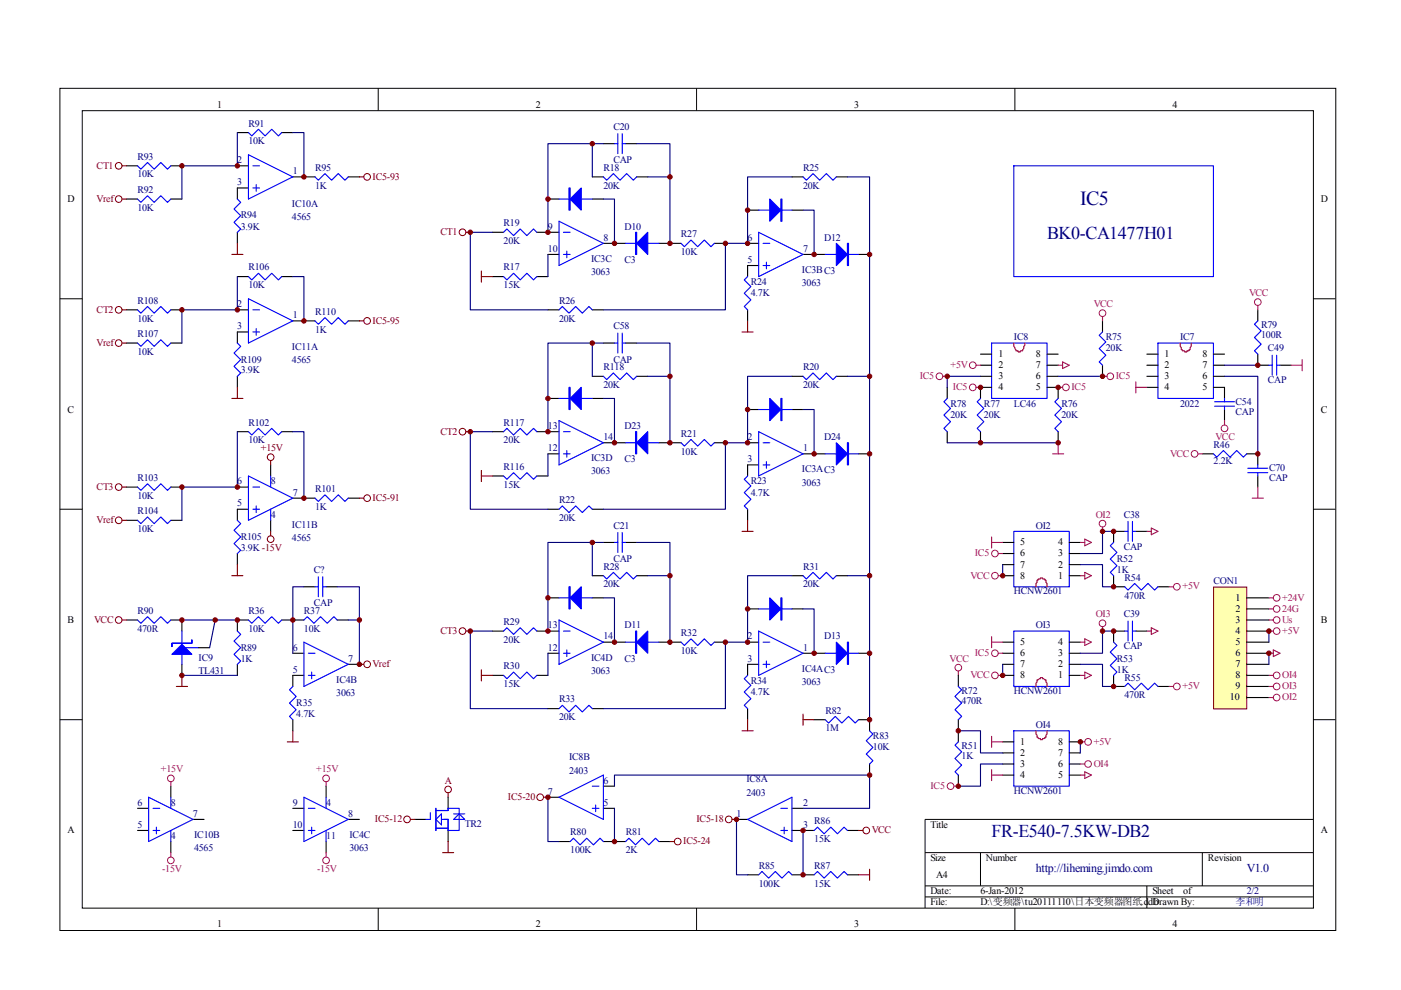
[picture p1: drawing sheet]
<svg xmlns="http://www.w3.org/2000/svg" width="297mm" height="210mm" viewBox="0 0 297 210" stroke-linecap="round" stroke-linejoin="round" font-family="sans-serif">
<g fill="none" stroke="#000" stroke-width=".21">
<path d="M12.7 18.7h270.5v178.6h-270.5zM80.2 18.7v4.7M147.7 18.7v4.7M215.2 18.7v4.7M17.4 23.5h261.1v169h-261.1zM12.7 63.3h4.7M278.4 63.3h4.7M12.7 108h4.7M278.4 108h4.7M12.7 152.6h4.7M278.4 152.6h4.7M278.4 173.7h-82.3v18.8"/>
<path d="M80.2 192.5v4.7M147.7 192.5v4.7M196.1 180.8h82.3M196.1 187.8h82.3M196.1 190.2h82.3M207.9 180.8v7M215.2 192.5v4.7M243.2 187.8v4.7M254.9 180.8v7"/>
</g>
<g fill="none" stroke="#000" stroke-width=".23">
<path d="M26.8 35.2h2.4M36.2 35.2h2.4M50.3 35.2h2.4M50.3 28.1h2.4M52.7 39.9h-2.4v2.3M59.7 28.1h2.4M62.1 37.5h4.7M73.8 37.5h2.4M125.6 37.5h2.3M127.9 30.5h2.4M132.6 30.5h2.4M135 37.5h2.3"/>
<path d="M167.9 37.5h2.4M177.3 37.5h2.4M26.8 42.2h2.4M36.2 42.2h2.4M50.3 49.3v2.3M50.3 58.6h2.4M59.7 58.6h2.4M104.4 58.6h2.4M104.4 49.3h2.4M113.8 58.6h2.4M113.8 49.3h4.7M116.2 42.2h2.3"/>
<path d="M116.2 53.9h2.3M125.6 42.2h2.3M127.9 51.6h4.7M139.7 51.6h4.7M151.4 51.6h2.4M158.5 51.6h2.4M158.5 44.6h2.4M160.9 56.3h-2.4v2.3M167.9 44.6h2.4M170.3 53.9h4.7M182 53.9h2.4M26.8 65.7h2.4"/>
<path d="M26.8 72.7h2.4M36.2 65.7h2.4M36.2 72.7h2.4M50.3 79.8v2.3M50.3 65.7h2.4M52.7 70.4h-2.4v2.3M62.1 68h4.7M73.8 68h2.4M116.2 65.7h2.3M125.6 65.7h2.3M125.6 79.8h2.3M127.9 72.7h2.4"/>
<path d="M132.6 72.7h2.4M135 79.8h2.3M158.5 65.7v2.3M167.9 79.8h2.4M177.3 79.8h2.4M50.3 91.5h2.4M57.4 98.6v2.3M59.7 91.5h2.4M104.4 91.5h2.4M113.8 91.5h4.7M116.2 96.2h2.3M116.2 84.5h2.3"/>
<path d="M125.6 84.5h2.3M127.9 93.9h4.7M139.7 93.9h4.7M151.4 93.9h2.4M158.5 93.9h2.4M158.5 86.8h2.4M160.9 98.6h-2.4v2.3M167.9 86.8h2.4M170.3 96.2h4.7M182 96.2h2.4M26.8 103.3h2.4M26.8 110.3h2.4"/>
<path d="M36.2 103.3h2.4M36.2 110.3h2.4M50.3 117.4v2.3M50.3 103.3h2.4M52.7 108h-2.4v2.3M57.4 110.3v2.4M62.1 105.6h4.7M73.8 105.6h2.4M104.4 100.9h2.4M113.8 100.9h2.4M116.2 108h2.3M125.6 108h2.3"/>
<path d="M127.9 115h2.4M132.6 115h2.4M158.5 108v2.3M212.6 115h2.3M212.6 119.7h2.3M212.6 117.4h2.3M226.7 115h2.3M226.7 119.7h2.3M226.7 117.4h2.3M26.8 131.5h2.4M36.2 131.5h2.4v2.3M42.1 137.3h2.3"/>
<path d="M52.7 131.5h-2.4v2.3M59.7 131.5h4.7M62.1 138.5h2.3M64.4 124.4h2.4M69.1 124.4h2.4M71.5 131.5h2.3M104.4 133.8h2.4M113.8 133.8h4.7M116.2 138.5h2.3M116.2 126.8h2.3M125.6 126.8h2.3M125.6 122.1h2.3"/>
<path d="M127.9 136.2h4.7M135 122.1h2.3M139.7 136.2h4.7M151.4 136.2h2.4M158.5 136.2h2.4M158.5 129.1h2.4M167.9 122.1h2.4M167.9 129.1h2.4M170.3 138.5h4.7M177.3 122.1h2.4M182 138.5h2.4M212.6 138.5h2.3"/>
<path d="M212.6 136.2h2.3M212.6 122.1h2.3M226.7 138.5h2.3M226.7 136.2h2.3M226.7 122.1h2.3M38.6 140.9v2.3M50.3 140.9v2.3M62.1 152.6v2.3M64.4 143.2h-2.3v2.3M73.8 140.9h2.4M104.4 143.2h2.4M113.8 143.2h2.4"/>
<path d="M116.2 150.2h2.3M125.6 150.2h2.3M158.5 150.2v2.4M160.9 140.9h-2.4v2.3M172.6 152.6h2.4M182 152.6h2.4v2.3M212.6 143.2h2.3M212.6 140.9h2.3M212.6 157.3h2.3M212.6 159.6h2.3M226.7 143.2h2.3M226.7 140.9h2.3"/>
<path d="M226.7 157.3h2.3M226.7 159.6h2.3M116.2 169h2.3M118.5 178.4h2.4M127.9 171.4h2.4M127.9 166.7h2.4M127.9 178.4h4.7M139.7 178.4h2.3M156.2 173.7h2.3M167.9 171.4h2.4M167.9 176.1h4.7M179.7 176.1h2.3"/>
<path d="M184.4 162v2.3M212.6 162h2.3M212.6 164.3h2.3M226.7 162h2.3M226.7 164.3h2.3M158.5 185.5h2.4M167.9 185.5h4.7M179.7 185.5h2.3"/>
</g>
<g fill="none" stroke="#00f" stroke-width=".23">
<path d="M29.2 35.2l.7 .7 1.4-1.4 1.4 1.4 1.4-1.4 1.4 1.4 .7-.7M52.7 28.1l.7 .7 1.4-1.4 1.4 1.4 1.4-1.4 1.4 1.4 .7-.7M52.7 32.8l9.4 4.7-9.4 4.7zM53.6 35.2h1.4M53.6 39.9h1.4M54.3 39.2v1.4M66.8 37.5l.7 .7 1.4-1.4 1.4 1.4 1.4-1.4 1.4 1.4 .7-.7M127.9 37.5l.7 .7 1.4-1.4 1.5 1.4 1.4-1.4 1.4 1.4 .7-.7M130.3 30.5h.7M131 28.3v4.3M131.9 30.5h.7M131.9 28.3v4.3"/>
<path d="M170.3 37.5l.7 .7 1.4-1.4 1.4 1.4 1.4-1.4 1.4 1.4 .7-.7M214.9 35.2h42.4v23.4h-42.4zM29.2 42.2l.7 .7 1.4-1.4 1.4 1.4 1.4-1.4 1.4 1.4 .7-.7M50.3 42.2l.7 .7-1.4 1.4 1.4 1.4-1.4 1.4 1.4 1.4-.7 .8M52.7 58.6l.7 .7 1.4-1.4 1.4 1.4 1.4-1.4 1.4 1.4 .7-.7M106.8 58.6l.7 .7 1.4-1.4 1.4 1.4 1.4-1.4 1.4 1.4 .7-.7M106.8 49.3l.7-.8 1.4 1.5 1.4-1.5 1.4 1.5 1.4-1.5 .7 .8M118.5 46.9l9.4 4.7-9.4 4.7zM118.5 42.2h7.1M119.5 49.3h1.4M119.5 53.9h1.4M120.2 53.2v1.5"/>
<path d="M132.6 51.6h7.1M144.4 51.6l.7 .7 1.4-1.4 1.4 1.4 1.4-1.4 1.4 1.4 .7-.7M158.5 58.6l-.7 .7 1.4 1.5-1.4 1.4 1.4 1.4-1.4 1.4 .7 .7M160.9 49.3l9.4 4.6-9.4 4.7zM160.9 44.6h7M161.8 51.6h1.4M161.8 56.3h1.4M162.5 55.6v1.4M175 53.9h7M29.2 65.7l.7 .7 1.4-1.4 1.4 1.4 1.4-1.4 1.4 1.4 .7-.7M29.2 72.7l.7 .7 1.4-1.4 1.4 1.4 1.4-1.4 1.4 1.4 .7-.7M50.3 72.7l.7 .7-1.4 1.5 1.4 1.4-1.4 1.4 1.4 1.4-.7 .7"/>
<path d="M52.7 63.3l9.4 4.7-9.4 4.7zM53.6 65.7h1.4M53.6 70.4h1.4M54.3 69.7v1.4M66.8 68l.7 .7 1.4-1.4 1.4 1.4 1.4-1.4 1.4 1.4 .7-.7M118.5 65.7l.7-.7 1.4 1.4 1.5-1.4 1.4 1.4 1.4-1.4 .7 .7M127.9 79.8l.7 .7 1.4-1.4 1.5 1.4 1.4-1.4 1.4 1.4 .7-.7M130.3 72.7h.7M131 70.6v4.3M131.9 70.6v4.3M131.9 72.7h.7M170.3 79.8l.7 .7 1.4-1.4 1.4 1.4 1.4-1.4 1.4 1.4 .7-.7"/>
<path d="M52.7 91.5l.7 .7 1.4-1.4 1.4 1.4 1.4-1.4 1.4 1.4 .7-.7M106.8 91.5l.7-.7 1.4 1.4 1.4-1.4 1.4 1.4 1.4-1.4 .7 .7M118.5 89.2l9.4 4.7-9.4 4.7zM118.5 84.5h7.1M119.5 91.5h1.4M119.5 96.2h1.4M120.2 95.5v1.4M132.6 93.9h7.1M144.4 93.9l.7 .7 1.4-1.4 1.4 1.4 1.4-1.4 1.4 1.4 .7-.7M160.9 91.5l9.4 4.7-9.4 4.7zM160.9 86.8h7M161.8 93.9h1.4"/>
<path d="M161.8 98.6h1.4M162.5 97.9v1.4M175 96.2h7M29.2 103.3l.7 .7 1.4-1.4 1.4 1.4 1.4-1.4 1.4 1.4 .7-.7M29.2 110.3l.7 .7 1.4-1.4 1.4 1.4 1.4-1.4 1.4 1.4 .7-.7M50.3 110.3l.7 .7-1.4 1.4 1.4 1.4-1.4 1.5 1.4 1.4-.7 .7M52.7 100.9l9.4 4.7-9.4 4.7zM53.6 103.3h1.4M53.6 108h1.4M54.3 107.3v1.4M57.4 100.9v2.4M57.4 108v2.3"/>
<path d="M66.8 105.6l.7 .7 1.4-1.4 1.4 1.4 1.4-1.4 1.4 1.4 .7-.7M106.8 100.9l.7 .7 1.4-1.4 1.4 1.4 1.4-1.4 1.4 1.4 .7-.7M118.5 108l.7-.7 1.4 1.4 1.5-1.4 1.4 1.4 1.4-1.4 .7 .7M130.3 115h.7M131 112.9v4.2M131.9 112.9v4.2M131.9 115h.7M158.5 100.9l-.7 .7 1.4 1.4-1.4 1.4 1.4 1.5-1.4 1.4 .7 .7M214.9 112.7h11.8v11.7h-11.8zM29.2 131.5l.7 .7 1.4-1.4 1.4 1.4 1.4-1.4 1.4 1.4 .7-.7M38.6 133.8v7.1M38.8 137.3h3.3"/>
<path d="M50.3 133.8l.7 .7-1.4 1.4 1.4 1.4-1.4 1.4 1.4 1.4-.7 .8M52.7 131.5l.7 .7 1.4-1.4 1.4 1.4 1.4-1.4 1.4 1.4 .7-.7M64.4 131.5l.7-.7 1.5 1.4 1.4-1.4 1.4 1.4 1.4-1.4 .7 .7M64.4 136.2l9.4 4.7-9.4 4.6zM65.4 138.5h1.4M66.8 124.4h.7M67.5 122.3v4.2M68.4 124.4h.7M68.4 122.3v4.2M106.8 133.8l.7-.7 1.4 1.4 1.4-1.4 1.4 1.4 1.4-1.4 .7 .7M118.5 131.5l9.4 4.7-9.4 4.7zM118.5 126.8h7.1"/>
<path d="M119.5 138.5h1.4M119.5 133.8h1.4M120.2 137.8v1.4M127.9 122.1l.7 .7 1.4-1.4 1.5 1.4 1.4-1.4 1.4 1.4 .7-.7M132.6 136.2h7.1M144.4 136.2l.7 .7 1.4-1.5 1.4 1.5 1.4-1.5 1.4 1.5 .7-.7M160.9 133.8l9.4 4.7-9.4 4.7zM160.9 129.1h7M161.8 136.2h1.4M170.3 122.1l.7 .7 1.4-1.4 1.4 1.4 1.4-1.4 1.4 1.4 .7-.7M175 138.5h7M214.9 133.8h11.8v11.7h-11.8z"/>
<path d="M62.1 145.5l-.7 .8 1.4 1.4-1.4 1.4 1.4 1.4-1.4 1.4 .7 .7M65.4 143.2h1.4M66.1 142.5v1.4M106.8 143.2l.7 .7 1.4-1.4 1.4 1.4 1.4-1.4 1.4 1.4 .7-.7M118.5 150.2l.7-.7 1.4 1.4 1.5-1.4 1.4 1.4 1.4-1.4 .7 .7M158.5 143.2l-.7 .7 1.4 1.4-1.4 1.4 1.4 1.4-1.4 1.4 .7 .7M161.8 140.9h1.4M162.5 140.1v1.5M175 152.6l.7 .7 1.4-1.4 1.4 1.4 1.4-1.4 1.4 1.4 .7-.7M184.4 154.9l.7 .7-1.4 1.5 1.4 1.4-1.4 1.4 1.4 1.4-.7 .7M214.9 154.9h11.8v11.8h-11.8zM118.5 169l9.4-4.7v9.4z"/>
<path d="M120.9 178.4l.7-.7 1.4 1.4 1.4-1.4 1.4 1.4 1.4-1.4 .7 .7M125.6 171.4h1.4M125.6 166.7h1.4M126.3 170.7v1.4M132.6 178.4l.7-.7 1.4 1.4 1.5-1.4 1.4 1.4 1.4-1.4 .7 .7M158.5 173.7l9.4-4.7v9.4zM165.6 171.4h1.4M165.6 176.1h1.4M166.3 175.4v1.4M172.6 176.1l.7-.7 1.4 1.4 1.4-1.4 1.5 1.4 1.4-1.4 .7 .7M160.9 185.5l.7-.7 1.4 1.4 1.4-1.4 1.4 1.4 1.4-1.4 .7 .7M172.6 185.5l.7-.7 1.4 1.4 1.4-1.4 1.5 1.4 1.4-1.4 .7 .7"/>
</g>
<g fill="none" stroke="#000080" stroke-width=".23">
<path d="M50.3 28.1v7.1h-11.7v7M62.1 28.1h2.3v9.4M125.6 30.5h-9.4v18.8M127.9 30.5h-2.3v7M135 30.5h7v21.1M137.3 37.5h4.7M167.9 37.5h-9.4v14.1h-4.7v14.1h-25.9M179.7 37.5h4.7v42.3M50.3 58.6v7.1h-11.7v7M62.1 58.6h2.3v9.4M104.4 49.3h-4.7v16.4h16.5M116.2 53.9v4.7"/>
<path d="M127.9 42.2h2.4v9.4M170.3 44.6h2.3v9.3M125.6 72.7h-9.4v18.8M127.9 72.7h-2.3v7.1M135 72.7h7v21.2M137.3 79.8h4.7M167.9 79.8h-9.4v14.1h-4.7v14.1h-25.9M179.7 79.8h4.7v42.3M50.3 91.5v11.8h-11.7v7M62.1 91.5h2.3v14.1M104.4 91.5h-4.7v16.5h16.5M116.2 96.2v4.7"/>
<path d="M127.9 84.5h2.4v9.4M170.3 86.8h2.3v9.4M125.6 115h-9.4v18.8M127.9 115h-2.3v7.1M135 115h7v21.2M38.6 131.5h11.7M45.6 131.5l-1.2 5.8M64.4 124.4h-2.3v14.1M71.5 124.4h4.7v16.5M73.8 131.5h2.4M104.4 133.8h-4.7v16.4h16.5M116.2 138.5v4.7"/>
<path d="M127.9 126.8h2.4v9.4M137.3 122.1h4.7M167.9 122.1h-9.4v14.1h-4.7v14h-25.9M170.3 129.1h2.3v9.4M179.7 122.1h4.7v30.5M38.6 143.2h11.7M116.2 169v9.4h2.3M130.3 166.7v-2.4h54.1v7.1h-14.1M130.3 171.4v7M156.2 173.7v11.8h2.3M170.3 176.1v9.4"/>
</g>
<g fill="#800000" stroke="#800000" stroke-width=".21">
<circle cx="38.6" cy="35.2" r=".47"/>
<circle cx="50.3" cy="35.2" r=".47"/>
<circle cx="64.4" cy="37.5" r=".47"/>
<circle cx="50.3" cy="65.7" r=".47"/>
<circle cx="64.4" cy="68" r=".47"/>
<circle cx="38.6" cy="65.7" r=".47"/>
<circle cx="38.6" cy="103.3" r=".47"/>
<circle cx="50.3" cy="103.3" r=".47"/>
<circle cx="64.4" cy="105.6" r=".47"/>
<circle cx="50.3" cy="131.5" r=".47"/>
<circle cx="38.6" cy="131.5" r=".47"/>
<circle cx="38.6" cy="143.2" r=".47"/>
<circle cx="62.1" cy="131.5" r=".47"/>
<circle cx="76.2" cy="140.8" r=".47"/>
<circle cx="76.2" cy="131.5" r=".47"/>
<circle cx="45.6" cy="131.5" r=".47"/>
<circle cx="116.2" cy="49.3" r=".47"/>
<circle cx="130.3" cy="51.6" r=".47"/>
<circle cx="142" cy="51.6" r=".47"/>
<circle cx="116.2" cy="42.2" r=".47"/>
<circle cx="158.5" cy="51.6" r=".47"/>
<circle cx="172.6" cy="53.9" r=".47"/>
<circle cx="153.8" cy="51.6" r=".47"/>
<circle cx="158.5" cy="44.6" r=".47"/>
<circle cx="99.7" cy="49.3" r=".47"/>
<circle cx="142" cy="37.5" r=".47"/>
<circle cx="125.6" cy="30.5" r=".47"/>
<circle cx="116.2" cy="91.5" r=".47"/>
<circle cx="130.3" cy="93.9" r=".47"/>
<circle cx="142" cy="93.9" r=".47"/>
<circle cx="116.2" cy="84.5" r=".47"/>
<circle cx="158.5" cy="93.9" r=".47"/>
<circle cx="172.6" cy="96.2" r=".47"/>
<circle cx="153.8" cy="93.9" r=".47"/>
<circle cx="158.5" cy="86.8" r=".47"/>
<circle cx="142" cy="79.8" r=".47"/>
<circle cx="125.6" cy="72.7" r=".47"/>
<circle cx="184.4" cy="53.9" r=".47"/>
<circle cx="184.4" cy="79.8" r=".47"/>
<circle cx="116.2" cy="133.8" r=".47"/>
<circle cx="130.3" cy="136.2" r=".47"/>
<circle cx="142" cy="136.2" r=".47"/>
<circle cx="116.2" cy="126.8" r=".47"/>
<circle cx="158.5" cy="136.2" r=".47"/>
<circle cx="172.6" cy="138.5" r=".47"/>
<circle cx="153.8" cy="136.2" r=".47"/>
<circle cx="125.6" cy="115" r=".47"/>
<circle cx="184.4" cy="138.5" r=".47"/>
<circle cx="158.5" cy="129.1" r=".47"/>
<circle cx="142" cy="122.1" r=".47"/>
<circle cx="184.4" cy="152.6" r=".47"/>
<circle cx="184.4" cy="96.2" r=".47"/>
<circle cx="184.4" cy="122.1" r=".47"/>
<circle cx="170.3" cy="185.5" r=".47"/>
<circle cx="170.3" cy="176.1" r=".47"/>
<circle cx="156.1" cy="173.7" r=".47"/>
<circle cx="116.2" cy="169" r=".47"/>
<circle cx="130.3" cy="178.4" r=".47"/>
<circle cx="184.4" cy="164.3" r=".47"/>
<circle cx="99.7" cy="91.5" r=".47"/>
<circle cx="99.7" cy="133.8" r=".47"/>
</g>
<g fill="none" stroke="#800000" stroke-width=".21">
<circle cx="25.2" cy="35.2" r=".71"/>
<circle cx="77.8" cy="37.5" r=".7"/>
<circle cx="25.2" cy="42.2" r=".71"/>
<circle cx="98.1" cy="49.2" r=".71"/>
<circle cx="25.2" cy="65.7" r=".71"/>
<circle cx="25.2" cy="72.7" r=".71"/>
<circle cx="77.8" cy="68" r=".71"/>
<circle cx="57.4" cy="96.9" r=".71"/>
<circle cx="98.1" cy="91.5" r=".71"/>
<circle cx="25.2" cy="110.3" r=".71"/>
<circle cx="25.2" cy="103.3" r=".71"/>
<circle cx="57.4" cy="114.3" r=".71"/>
<circle cx="77.8" cy="105.6" r=".7"/>
<circle cx="25.2" cy="131.5" r=".71"/>
<circle cx="98.1" cy="133.8" r=".71"/>
<circle cx="77.8" cy="140.8" r=".71"/>
<circle cx="114.5" cy="169" r=".71"/>
<circle cx="143.7" cy="178.4" r=".71"/>
<circle cx="154.5" cy="173.7" r=".71"/>
<circle cx="183.7" cy="176.1" r=".71"/>
</g>
<g fill="none" stroke="#800000" stroke-width=".23">
<path d="M25.9 35.2h.9M76.2 37.5h.9M25.9 42.2h.9M49.1 53.9h2.4M50.3 51.6v2.3M98.8 49.3h.9M102.1 57.5v2.3M102.1 58.6h2.3M25.9 65.7h.9M25.9 72.7h.9M76.2 68h.9M157.3 70.4h2.4"/>
<path d="M158.5 68v2.4M49.1 84.5h2.4M50.3 82.1v2.4M57.4 97.6v1M98.8 91.5h.9M102.1 99.7v2.4M25.9 103.3h.9M25.9 110.3h.9M50.3 119.7v2.4M57.4 112.7v.9M76.2 105.6h.9M102.1 100.9h2.3"/>
<path d="M157.3 112.7h2.4M158.5 110.3v2.4M25.9 131.5h.9M49.1 122.1h2.4M98.8 133.8h.9M37.4 145.5h2.3M38.6 143.2v2.3M60.9 157.3h2.4M62.1 154.9v2.4M76.2 140.9h.9M102.1 142v2.4M102.1 143.2h2.3"/>
<path d="M157.3 154.9h2.4M158.5 152.6v2.3M170.3 151.4v2.4M170.3 152.6h2.3M115.2 169h1M142 178.4h1M155.2 173.7h1M182 176.1h1M182 185.5h2.4M184.4 184.3v2.4"/>
</g>
<g fill="#00f" stroke="#00f" stroke-width=".23">
<path d="M36.4 138.7l2.2-2.1 2.1 2.1z"/>
<path d="M135 51.6l2.3-2.3v4.6z"/>
<path d="M120.9 42.2l2.3-2.3v4.7z"/>
<path d="M177.3 51.6l2.4 2.3-2.4 2.4z"/>
<path d="M163.2 42.2l2.4 2.4-2.4 2.3z"/>
<path d="M135 93.9l2.3-2.4v4.7z"/>
<path d="M120.9 84.5l2.3-2.4v4.7z"/>
<path d="M177.3 93.9l2.4 2.3-2.4 2.4z"/>
<path d="M163.2 84.5l2.4 2.3-2.4 2.4z"/>
<path d="M135 136.2l2.3-2.4v4.7z"/>
<path d="M120.9 126.8l2.3-2.4v4.7z"/>
<path d="M177.3 136.2l2.4 2.3-2.4 2.4z"/>
<path d="M163.2 126.8l2.4 2.3-2.4 2.4z"/>
<path d="M36.4 136.4v.7v-.7h4.3v-.7v.7z" fill-rule="evenodd"/>
<path d="M134.7 49.3h.3v4.6h-.3z" fill-rule="evenodd"/>
<path d="M120.6 39.9h.3v4.7h-.3z" fill-rule="evenodd"/>
<path d="M179.7 51.6h.2v4.7h-.2z" fill-rule="evenodd"/>
<path d="M165.6 42.2h.2v4.7h-.2z" fill-rule="evenodd"/>
<path d="M134.7 91.5h.3v4.7h-.3z" fill-rule="evenodd"/>
<path d="M120.6 82.1h.3v4.7h-.3z" fill-rule="evenodd"/>
<path d="M179.7 93.9h.2v4.7h-.2z" fill-rule="evenodd"/>
<path d="M165.6 84.5h.2v4.7h-.2z" fill-rule="evenodd"/>
<path d="M134.7 133.8h.3v4.7h-.3z" fill-rule="evenodd"/>
<path d="M120.6 124.4h.3v4.7h-.3z" fill-rule="evenodd"/>
<path d="M179.7 136.2h.2v4.7h-.2z" fill-rule="evenodd"/>
<path d="M165.6 126.8h.2v4.7h-.2z" fill-rule="evenodd"/>
</g>
<path d="M219.6 124.4v-.7l.3-.2v-.5h.2v-.2h.5v-.3h.5v.3h.4v.2h.3v.5l.2 .2v.7M219.6 145.5v-.7l.3-.2v-.5l.7-.2v-.2h.5v.2l.7 .2v.5l.2 .2v.7M219.6 154.9v.7l.3 .3v.5h.2v.2h.5v.2h.5v-.2h.4v-.2h.3v-.5l.2-.3v-.7" fill="none" stroke="#f00" stroke-width=".23"/>
<path d="M257.4 124.6h6.9v25.7h-6.9z" fill="#ffffb0"/>
<g fill="none" stroke="#800000" stroke-width=".21">
<path d="M257.3 124.5h7v25.8h-7z"/>
<circle cx="86.3" cy="173.7" r=".71"/>
<circle cx="95" cy="167.4" r=".7"/>
</g>
<g fill="none" stroke="#000" stroke-width=".23">
<path d="M207.9 75.1h2.3M207.9 77.4h2.3M207.9 79.8h2.3M222 75.1h2.3M222 77.4h2.3M222 79.8h2.3M233.8 68v2.4M233.8 77.4v2.4M243.2 75.1h2.3M243.2 77.4h2.3M243.2 79.8h2.3M257.3 75.1h2.3"/>
<path d="M257.3 77.4h2.3M257.3 79.8h2.3M266.7 75.1v2.3h2.3M266.7 65.7v2.3M271.4 77.4h2.3M200.8 82.1v2.4M200.8 91.5v2.4M207.9 91.5v2.4M210.2 82.1h-2.3v2.4M222 82.1h2.3v2.4M224.3 91.5v2.4M243.2 82.1h2.3"/>
<path d="M254.9 96.2h2.4M257.3 82.1h2.3v2.4M259.6 86.8v2.4M264.3 96.2h2.4v2.4M238.5 112.7h-2.4v2.3M240.8 112.7h2.4M266.7 100.9v2.4M236.1 122.1v2.3h2.4M238.5 133.8h-2.4v2.4M240.8 133.8h2.4M245.5 124.4h2.4M264.3 126.8h4.7"/>
<path d="M264.3 129.1h4.7M264.3 131.5h4.7M264.3 133.8h4.7M264.3 136.2h4.7M264.3 138.5h4.7M203.2 143.2v2.3M203.2 152.6v4.7M236.1 143.2v2.3h2.4M245.5 145.5h2.4M264.3 140.9h4.7M264.3 143.2h4.7M264.3 145.5h4.7"/>
<path d="M264.3 147.9h4.7M29.2 171.4h2.3M29.2 176.1h2.3M36.2 166.7v2.3M36.2 178.4v2.4M40.9 173.7h2.4M62.1 171.4h2.3M62.1 176.1h2.3M69.1 166.7v2.3M69.1 178.4v2.4M73.8 173.7h2.4M88 173.7h2.3"/>
<path d="M95 169v2.4M95 176.1v2.3M203.2 164.3v2.4"/>
</g>
<g fill="none" stroke="#00f" stroke-width=".23">
<path d="M210.2 72.7h11.8v11.8h-11.8zM233.8 70.4l-.8 .7 1.5 1.4-1.5 1.4 1.5 1.4-1.5 1.4 .8 .7M245.5 72.7h11.8v11.8h-11.8zM266.7 68l-.7 .7 1.4 1.5-1.4 1.4 1.4 1.4-1.4 1.4 .7 .7M269 77.4h.7M269.7 75.3v4.2M270.7 77.4h.7M270.7 75.3v4.2M200.8 84.5l-.7 .7 1.4 1.4-1.4 1.4 1.4 1.4-1.4 1.4 .7 .7M207.9 84.5l-.7 .7 1.4 1.4-1.4 1.4 1.4 1.4-1.4 1.4 .7 .7M224.3 84.5l-.7 .7 1.5 1.4-1.5 1.4 1.5 1.4-1.5 1.4 .7 .7M257.3 96.2l.7 .7 1.4-1.4 1.4 1.4 1.4-1.4 1.4 1.4 .7-.7"/>
<path d="M257.5 85.2h4.2M257.5 86.1h4.2M259.6 84.5v.7M259.6 86.1v.7M264.6 99.3h4.2M266.7 98.6v.7M236.1 115l-.7 .7 1.4 1.4-1.4 1.4 1.4 1.4-1.4 1.5 .7 .7M238.5 112.7h.7M239.2 110.6v4.2M240.1 110.6v4.2M240.1 112.7h.7M264.6 100.2h4.2"/>
<path d="M266.7 100.2v.7M236.1 136.2l.7 .7-1.4 1.4 1.4 1.4-1.4 1.4 1.4 1.4-.7 .7M238.5 124.4l.7 .7 1.4-1.4 1.4 1.4 1.4-1.4 1.4 1.4 .7-.7M238.5 133.8h.7M239.2 131.7v4.2M240.1 133.8h.7M240.1 131.7v4.2M203.2 157.3l-.7 .7 1.4 1.4-1.4 1.4 1.4 1.4-1.4 1.4 .7 .7M203.2 145.5l.7 .8-1.4 1.4 1.4 1.4-1.4 1.4 1.4 1.4-.7 .7M238.5 145.5l.7-.7 1.4 1.5 1.4-1.5 1.4 1.5 1.4-1.5 .7 .7M31.5 169l9.4 4.7-9.4 4.7zM32.5 171.4h1.4"/>
<path d="M32.5 176.1h1.4M33.2 175.4v1.4M36.2 169v2.4M36.2 176.1v2.3M64.4 169l9.4 4.7-9.4 4.7zM65.4 171.4h1.4M65.4 176.1h1.4M66.1 175.4v1.4M69.1 169v2.4M69.1 176.1v2.3M91.2 172.3v1.4h-.9M92.4 171.9h2.6v-.5h2.4v4.7h-2.4v-2.4h-1.4"/>
<path d="M92.4 171.4v4.7M92.4 175.6h2.6M93.6 172.6v2.3l-1.2-1.2zM96.2 172.6h2.3M97.4 172.6l1.1 1.1h-2.3z"/>
</g>
<path d="M214.9 72.7v.7l.5 1h.5v.2h.4v-.2h.5v-.3l.3-.2v-.5l.2-.2v-.5M250.2 72.7v.7l.2 .3v.4h.3v.3h.5v.2h.4v-.2h.5v-.3h.2v-.4l.3-.3v-.7" fill="none" stroke="#f00" stroke-width=".23"/>
<g fill="none" stroke="#a1006a" stroke-width=".21">
<circle cx="199.2" cy="79.8" r=".71"/>
<circle cx="206.2" cy="77.4" r=".71"/>
<circle cx="233.8" cy="66.4" r=".71"/>
<circle cx="235.4" cy="79.8" r=".71"/>
<circle cx="266.7" cy="64" r=".71"/>
<circle cx="206.2" cy="82.1" r=".71"/>
<circle cx="226" cy="82.1" r=".71"/>
<circle cx="253.3" cy="96.2" r=".71"/>
<circle cx="259.6" cy="90.8" r=".71"/>
<circle cx="210.9" cy="117.4" r=".7"/>
<circle cx="233.8" cy="111" r=".71"/>
<circle cx="210.9" cy="138.5" r=".7"/>
<circle cx="210.9" cy="122.1" r=".7"/>
<circle cx="233.8" cy="132.2" r=".71"/>
<circle cx="249.5" cy="124.4" r=".71"/>
<circle cx="270.7" cy="129.1" r=".71"/>
<circle cx="270.7" cy="126.8" r=".71"/>
<circle cx="270.7" cy="133.8" r=".7"/>
<circle cx="270.7" cy="131.5" r=".7"/>
<circle cx="203.2" cy="141.6" r=".71"/>
<circle cx="210.9" cy="143.2" r=".71"/>
<circle cx="230.7" cy="157.3" r=".71"/>
<circle cx="249.5" cy="145.5" r=".71"/>
<circle cx="270.7" cy="143.2" r=".71"/>
<circle cx="270.7" cy="145.5" r=".71"/>
<circle cx="270.7" cy="147.9" r=".7"/>
<circle cx="36.2" cy="165" r=".7"/>
<circle cx="69.1" cy="165" r=".71"/>
<circle cx="201.5" cy="166.7" r=".71"/>
<circle cx="230.7" cy="162" r=".7"/>
<circle cx="36.2" cy="182.4" r=".7"/>
<circle cx="69.1" cy="182.4" r=".71"/>
</g>
<g fill="none" stroke="#a1006a" stroke-width=".23">
<path d="M199.9 79.8h.9M206.9 77.4h1M224.3 77.4h1M225.3 76.7l1.4 .7-1.4 .7zM233.8 67.1v.9M233.8 79.8h.9M266.7 64.8v.9M273.7 77.4h2.4M276.1 76.3v2.3M206.9 82.1h1M223.2 96.2h2.3M224.3 93.9v2.3"/>
<path d="M224.3 82.1h1M240.8 82.1h2.4M240.8 81v2.3M254 96.2h.9M259.6 89.2v.9M210.2 115h2.4M210.2 113.8v2.4M211.6 117.4h1M229 115h1M230 114.3l1.4 .7-1.4 .7zM233.8 111.7v1M243.2 112.7h.9"/>
<path d="M244.1 112l1.4 .7-1.4 .7zM265.5 105.6h2.4M266.7 103.3v2.3M210.2 136.2h2.4M210.2 135v2.3M211.6 122.1h1M211.6 138.5h1M229 122.1h1M229 136.2h1M230 121.4l1.4 .7-1.4 .7zM230 135.4l1.4 .8-1.4 .7zM233.8 132.9v.9"/>
<path d="M243.2 133.8h.9M244.1 133.1l1.4 .7-1.4 .7zM247.9 124.4h.9M269 126.8h1M269 129.1h1M269 133.8h1M269 138.5h1M269 131.5h1M270 137.8l1.4 .7-1.4 .7zM203.2 142.3v.9M210.2 157.3h2.4M210.2 156.1v2.4"/>
<path d="M211.6 143.2h1M229 157.3h1M229 143.2h1M230 142.5l1.4 .7-1.4 .7zM247.9 145.5h.9M269 145.5h1M269 143.2h1M269 147.9h1M36.2 165.7v1M69.1 165.7v1M202.2 166.7h1M210.2 164.3h2.4"/>
<path d="M210.2 163.2v2.3M229 164.3h1M229 162h1M230 163.6l1.4 .7-1.4 .7zM36.2 180.8v.9M69.1 180.8v.9"/>
</g>
<g fill="none" stroke="#000080" stroke-width=".23">
<path d="M207.9 79.8h-7.1v2.3M224.3 79.8h9.5M259.6 79.8h7.1v16.4M259.6 77.4h7.1M200.8 93.9h23.5M212.6 119.7v2.4M229 119.7h4.8v4.7h2.3M236.1 112.7h-2.3v4.7h-4.8M236.1 133.8h-2.3v4.7h-4.8M269 133.8v2.4M269 138.5v2.4M203.2 154.9h4.7v4.7h4.7"/>
<path d="M212.6 140.9v2.3M229 140.9h4.8v4.6h2.3M229 157.3v2.3M212.6 162h-4.7v4.7h-4.7"/>
</g>
<g fill="#800000" stroke="#800000" stroke-width=".21">
<circle cx="212.6" cy="122.1" r=".47"/>
<circle cx="212.6" cy="143.2" r=".47"/>
<circle cx="229.1" cy="157.3" r=".47"/>
<circle cx="236.1" cy="124.4" r=".47"/>
<circle cx="236.1" cy="145.5" r=".47"/>
<circle cx="269" cy="138.5" r=".47"/>
<circle cx="269" cy="133.8" r=".47"/>
<circle cx="236.1" cy="133.8" r=".47"/>
<circle cx="236.1" cy="112.7" r=".47"/>
<circle cx="233.8" cy="112.7" r=".47"/>
<circle cx="233.8" cy="133.8" r=".47"/>
<circle cx="203.2" cy="154.9" r=".47"/>
<circle cx="203.2" cy="166.7" r=".47"/>
<circle cx="207.9" cy="93.9" r=".47"/>
<circle cx="233.8" cy="79.8" r=".47"/>
<circle cx="200.8" cy="79.8" r=".47"/>
<circle cx="207.9" cy="82.1" r=".47"/>
<circle cx="224.3" cy="82.1" r=".47"/>
<circle cx="224.3" cy="93.9" r=".47"/>
<circle cx="266.7" cy="77.4" r=".47"/>
<circle cx="266.7" cy="96.2" r=".47"/>
</g>
<path d="M87 173.7h1M95 168.1v.9M95 178.4v2.4M93.8 180.8h2.4" fill="none" stroke="#800000" stroke-width=".23"/>
<text font-size="4.2" fill="#000080" x="229" y="43.5">IC5</text>
<g font-size="3.8" fill="#000080">
<text x="222" y="50.6">BK0-CA1477H01</text>
<text x="210.2" y="177.5">FR-E540-7.5KW-DB2</text>
</g>
<g font-size="2.5" fill="#000080">
<text x="219.6" y="184.8">http://liheming.jimdo.com</text>
<text x="264.3" y="184.8">V1.0</text>
</g>
<g font-size="2.1">
<text x="46.1" y="22.9">1</text>
<text x="113.6" y="22.9">2</text>
<text x="181.1" y="22.9">3</text>
<text x="248.6" y="22.9">4</text>
<text x="14.3" y="42.8">D</text>
<text x="280.1" y="42.8">D</text>
<text x="211.7" y="75.7">1</text>
<text x="219.6" y="75.7">8</text>
<text x="246.9" y="75.7">1</text>
<text x="254.9" y="75.7">8</text>
<text x="211.7" y="78.1">2</text>
<text x="211.7" y="80.4">3</text>
<text x="211.7" y="82.7">4</text>
<text x="219.6" y="82.7">5</text>
<text x="219.6" y="80.4">6</text>
<text x="219.6" y="78.1">7</text>
<text x="246.9" y="78.1">2</text>
<text x="246.9" y="80.4">3</text>
<text x="246.9" y="82.7">4</text>
<text x="254.9" y="82.7">5</text>
<text x="254.9" y="80.4">6</text>
<text x="254.9" y="78.1">7</text>
<text x="14.3" y="87.5">C</text>
<text x="280.1" y="87.5">C</text>
<text x="216.3" y="115.6">5</text>
<text x="216.3" y="118">6</text>
<text x="224.4" y="118">3</text>
<text x="224.4" y="115.6">4</text>
<text x="216.3" y="120.3">7</text>
<text x="216.3" y="122.7">8</text>
<text x="224.4" y="122.7">1</text>
<text x="224.4" y="120.3">2</text>
<text x="262" y="127.4">1</text>
<text x="262" y="129.7">2</text>
<text x="14.3" y="132.1">B</text>
<text x="216.3" y="136.8">5</text>
<text x="224.4" y="136.8">4</text>
<text x="262" y="132.1">3</text>
<text x="262" y="134.4">4</text>
<text x="262" y="136.8">5</text>
<text x="280.1" y="132.1">B</text>
<text x="216.3" y="139.1">6</text>
<text x="216.3" y="141.5">7</text>
<text x="216.3" y="143.8">8</text>
<text x="224.4" y="143.8">1</text>
<text x="224.4" y="141.5">2</text>
<text x="224.4" y="139.1">3</text>
<text x="262" y="139.1">6</text>
<text x="262" y="141.5">7</text>
<text x="262" y="143.8">8</text>
<text x="260.8" y="148.5">10</text>
<text x="262" y="146.1">9</text>
<text x="216.3" y="157.9">1</text>
<text x="216.3" y="160.3">2</text>
<text x="224.4" y="160.3">7</text>
<text x="224.4" y="157.9">8</text>
<text x="216.3" y="162.6">3</text>
<text x="216.3" y="164.9">4</text>
<text x="224.4" y="164.9">5</text>
<text x="224.4" y="162.6">6</text>
<text x="14.3" y="176.7">A</text>
<text x="197.3" y="175.5">Title</text>
<text x="280.1" y="176.7">A</text>
<text x="197.3" y="182.6">Size</text>
<text x="209" y="182.6">Number</text>
<text x="256.1" y="182.6">Revision</text>
<text x="197.3" y="189.6">Date:</text>
<text x="197.3" y="192">File:</text>
<text x="198.5" y="186.1">A4</text>
<text x="207.9" y="189.6">6-Jan-2012</text>
<text x="207.9" y="192">D:\变频器\tu20111110\日本变频器图纸.ddb</text>
<text x="244.3" y="189.6">Sheet</text>
<text x="244.3" y="192">Drawn By:</text>
<text x="250.9" y="189.6">of</text>
<text x="46.1" y="196.6">1</text>
<text x="113.6" y="196.6">2</text>
<text x="181.1" y="196.6">3</text>
<text x="248.6" y="196.6">4</text>
</g>
<g font-size="2.1" fill="#000080">
<text x="52.7" y="26.9">R91</text>
<text x="130" y="27.5">C20</text>
<text x="29.1" y="33.9">R93</text>
<text x="50.3" y="34.6">2</text>
<text x="52.7" y="30.6">10K</text>
<text x="130" y="34.6">CAP</text>
<text x="29.1" y="37.6">10K</text>
<text x="29.1" y="40.9">R92</text>
<text x="50.3" y="39.3">3</text>
<text x="62.1" y="36.9">1</text>
<text x="66.8" y="36.3">R95</text>
<text x="66.8" y="40">1K</text>
<text x="127.9" y="36.3">R18</text>
<text x="127.9" y="40">20K</text>
<text x="170.3" y="36.3">R25</text>
<text x="170.3" y="40">20K</text>
<text x="29.1" y="44.7">10K</text>
<text x="51.1" y="46.3">R94</text>
<text x="61.9" y="43.8">IC10A</text>
<text x="61.9" y="46.6">4565</text>
<text x="51.1" y="48.7">3.9K</text>
<text x="106.8" y="48">R19</text>
<text x="106.8" y="51.7">20K</text>
<text x="116.2" y="48.7">9</text>
<text x="116.2" y="53.4">10</text>
<text x="127.9" y="51.1">8</text>
<text x="132.4" y="48.7">D10</text>
<text x="144.4" y="50.3">R27</text>
<text x="158.5" y="51.1">6</text>
<text x="170.3" y="53.4">7</text>
<text x="174.8" y="51.1">D12</text>
<text x="52.7" y="57.3">R106</text>
<text x="106.8" y="57.3">R17</text>
<text x="125.3" y="55.5">IC3C</text>
<text x="125.3" y="58.3">3063</text>
<text x="132.4" y="55.7">C3</text>
<text x="144.4" y="54.1">10K</text>
<text x="158.5" y="55.7">5</text>
<text x="170" y="57.8">IC3BC3</text>
<text x="29.1" y="64.4">R108</text>
<text x="50.3" y="65.1">2</text>
<text x="52.7" y="61.1">10K</text>
<text x="106.8" y="61.1">15K</text>
<text x="118.5" y="64.4">R26</text>
<text x="159.2" y="60.5">R24</text>
<text x="159.2" y="62.8">4.7K</text>
<text x="170" y="60.6">3063</text>
<text x="29.1" y="68.2">10K</text>
<text x="29.1" y="71.5">R107</text>
<text x="50.3" y="69.8">3</text>
<text x="62.1" y="67.5">1</text>
<text x="66.8" y="66.7">R110</text>
<text x="66.8" y="70.5">1K</text>
<text x="118.5" y="68.2">20K</text>
<text x="130" y="69.8">C58</text>
<text x="267.4" y="69.6">R79</text>
<text x="267.4" y="71.7">100R</text>
<text x="29.1" y="75.2">10K</text>
<text x="51.1" y="76.9">R109</text>
<text x="61.9" y="74.3">IC11A</text>
<text x="61.9" y="77.1">4565</text>
<text x="130" y="76.9">CAP</text>
<text x="215" y="72.2">IC8</text>
<text x="234.4" y="72.2">R75</text>
<text x="234.4" y="74.5">20K</text>
<text x="250.2" y="72.2">IC7</text>
<text x="268.8" y="74.5">C49</text>
<text x="51.1" y="79.2">3.9K</text>
<text x="127.9" y="78.5">R118</text>
<text x="127.9" y="82.3">20K</text>
<text x="170.3" y="78.5">R20</text>
<text x="170.3" y="82.3">20K</text>
<text x="268.8" y="81.3">CAP</text>
<text x="201.5" y="86.3">R78</text>
<text x="201.5" y="88.6">20K</text>
<text x="208.6" y="86.3">R77</text>
<text x="208.6" y="88.6">20K</text>
<text x="215" y="86.3">LC46</text>
<text x="225" y="86.3">R76</text>
<text x="225" y="88.6">20K</text>
<text x="250.2" y="86.3">2022</text>
<text x="262" y="85.8">C54</text>
<text x="262" y="87.9">CAP</text>
<text x="52.7" y="90.3">R102</text>
<text x="52.7" y="94">10K</text>
<text x="106.8" y="90.3">R117</text>
<text x="106.8" y="94">20K</text>
<text x="116.2" y="95.7">12</text>
<text x="116.2" y="90.9">13</text>
<text x="127.9" y="93.3">14</text>
<text x="132.4" y="90.9">D23</text>
<text x="144.4" y="92.6">R21</text>
<text x="158.5" y="93.3">2</text>
<text x="170.3" y="95.7">1</text>
<text x="174.8" y="93.3">D24</text>
<text x="257.3" y="94.9">R46</text>
<text x="106.8" y="99.7">R116</text>
<text x="125.3" y="97.8">IC3D</text>
<text x="125.3" y="100.6">3063</text>
<text x="132.4" y="98">C3</text>
<text x="144.4" y="96.4">10K</text>
<text x="158.5" y="98">3</text>
<text x="170" y="100.1">IC3AC3</text>
<text x="257.3" y="98.5">2.2K</text>
<text x="269.1" y="99.9">C70</text>
<text x="29.1" y="102">R103</text>
<text x="29.1" y="105.8">10K</text>
<text x="50.3" y="107.4">5</text>
<text x="50.3" y="102.7">6</text>
<text x="57.4" y="102.7">8</text>
<text x="62.1" y="105.1">7</text>
<text x="66.8" y="104.3">R101</text>
<text x="106.8" y="103.4">15K</text>
<text x="118.5" y="106.7">R22</text>
<text x="159.2" y="102.7">R23</text>
<text x="159.2" y="105.1">4.7K</text>
<text x="170" y="103">3063</text>
<text x="269.1" y="102">CAP</text>
<text x="29.1" y="109.1">R104</text>
<text x="29.1" y="112.8">10K</text>
<text x="57.4" y="109.7">4</text>
<text x="61.9" y="111.9">IC11B</text>
<text x="66.8" y="108.1">1K</text>
<text x="118.5" y="110.4">20K</text>
<text x="130" y="112.1">C21</text>
<text x="219.6" y="112.1">OI2</text>
<text x="238.3" y="109.7">C38</text>
<text x="51.1" y="114.5">R105</text>
<text x="51.1" y="116.8">3.9K -15V</text>
<text x="61.9" y="114.7">4565</text>
<text x="130" y="119.1">CAP</text>
<text x="236.8" y="119.1">R52</text>
<text x="238.3" y="116.6">CAP</text>
<text x="66.5" y="121.5">C?</text>
<text x="127.9" y="120.7">R28</text>
<text x="127.9" y="124.6">20K</text>
<text x="170.3" y="120.7">R31</text>
<text x="170.3" y="124.6">20K</text>
<text x="215" y="125.9">HCNW2601</text>
<text x="236.8" y="121.5">1K</text>
<text x="238.4" y="123.1">R54</text>
<text x="257.3" y="123.9">CON1</text>
<text x="29.1" y="130.1">R90</text>
<text x="52.7" y="130.1">R36</text>
<text x="64.4" y="130.1">R37</text>
<text x="66.5" y="128.5">CAP</text>
<text x="238.3" y="130.9">C39</text>
<text x="238.4" y="126.9">470R</text>
<text x="29.1" y="134">470R</text>
<text x="51.1" y="137.9">R89</text>
<text x="52.7" y="134">10K</text>
<text x="62.1" y="137.9">6</text>
<text x="64.4" y="134">10K</text>
<text x="106.8" y="132.5">R29</text>
<text x="106.8" y="136.3">20K</text>
<text x="116.2" y="137.9">12</text>
<text x="116.2" y="133.2">13</text>
<text x="127.9" y="135.6">14</text>
<text x="132.4" y="133.2">D11</text>
<text x="144.4" y="134.9">R32</text>
<text x="158.5" y="135.6">2</text>
<text x="170.3" y="137.9">1</text>
<text x="174.8" y="135.6">D13</text>
<text x="219.6" y="133.2">OI3</text>
<text x="238.3" y="137.7">CAP</text>
<text x="42.1" y="140.1">IC9</text>
<text x="42.1" y="142.8">TL431</text>
<text x="51.1" y="140.3">1K</text>
<text x="62.1" y="142.6">5</text>
<text x="73.8" y="140.3">7</text>
<text x="106.8" y="141.9">R30</text>
<text x="125.3" y="140.1">IC4D</text>
<text x="125.3" y="142.8">3063</text>
<text x="132.4" y="140.3">C3</text>
<text x="144.4" y="138.6">10K</text>
<text x="158.5" y="140.3">3</text>
<text x="170" y="142.4">IC4AC3</text>
<text x="236.8" y="140.3">R53</text>
<text x="236.8" y="142.6">1K</text>
<text x="62.8" y="149.7">R35</text>
<text x="71.3" y="144.7">IC4B</text>
<text x="71.3" y="147.6">3063</text>
<text x="106.8" y="145.7">15K</text>
<text x="118.5" y="148.9">R33</text>
<text x="159.2" y="145">R34</text>
<text x="159.2" y="147.3">4.7K</text>
<text x="170" y="145.2">3063</text>
<text x="203.9" y="147.1">R72</text>
<text x="203.9" y="149.2">470R</text>
<text x="215" y="147.1">HCNW2601</text>
<text x="238.4" y="144.3">R55</text>
<text x="238.4" y="148">470R</text>
<text x="62.8" y="152">4.7K</text>
<text x="118.5" y="152.8">20K</text>
<text x="175" y="151.3">R82</text>
<text x="175" y="155">1M</text>
<text x="219.6" y="154.4">OI4</text>
<text x="120.6" y="161.2">IC8B</text>
<text x="185.1" y="156.7">R83</text>
<text x="185.1" y="159.1">10K</text>
<text x="203.9" y="158.8">R51</text>
<text x="203.9" y="161">1K</text>
<text x="120.6" y="164">2403</text>
<text x="127.9" y="166.1">6</text>
<text x="158.2" y="165.9">IC8A</text>
<text x="29.1" y="170.8">6</text>
<text x="36.2" y="170.8">8</text>
<text x="40.9" y="173.2">7</text>
<text x="62.1" y="170.8">9</text>
<text x="69.2" y="170.8">4</text>
<text x="73.8" y="173.2">8</text>
<text x="116.2" y="168.5">7</text>
<text x="127.9" y="170.8">5</text>
<text x="156.1" y="173.2">1</text>
<text x="158.2" y="168.7">2403</text>
<text x="170.3" y="170.8">2</text>
<text x="215" y="168.2">HCNW2601</text>
<text x="29.1" y="175.5">5</text>
<text x="36.2" y="177.9">4</text>
<text x="41.1" y="177.6">IC10B</text>
<text x="62.1" y="175.5">10</text>
<text x="69.2" y="177.9">11</text>
<text x="74.1" y="177.6">IC4C</text>
<text x="98.6" y="175.3">TR2</text>
<text x="120.9" y="177.1">R80</text>
<text x="132.7" y="177.1">R81</text>
<text x="170.3" y="175.5">3</text>
<text x="172.6" y="174.8">R86</text>
<text x="172.6" y="178.6">15K</text>
<text x="41.1" y="180.4">4565</text>
<text x="74.1" y="180.4">3063</text>
<text x="120.9" y="180.9">100K</text>
<text x="132.7" y="180.9">2K</text>
<text x="160.9" y="184.2">R85</text>
<text x="172.6" y="184.2">R87</text>
<text x="160.9" y="188">100K</text>
<text x="172.6" y="188">15K</text>
<text x="262" y="192">李和明</text>
<text x="264.3" y="189.6">2/2</text>
</g>
<g font-size="2.1" fill="#800000">
<text x="20.5" y="35.7">CT1</text>
<text x="79" y="38.1">IC5-93</text>
<text x="20.5" y="42.8">Vref</text>
<text x="93.4" y="49.9">CT1</text>
<text x="20.5" y="66.3">CT2</text>
<text x="79" y="68.7">IC5-95</text>
<text x="20.5" y="73.3">Vref</text>
<text x="55.3" y="95.7">+15V</text>
<text x="93.4" y="92.1">CT2</text>
<text x="20.5" y="103.9">CT3</text>
<text x="79" y="106.2">IC5-91</text>
<text x="20.5" y="110.9">Vref</text>
<text x="20" y="132.1">VCC</text>
<text x="93.4" y="134.4">CT3</text>
<text x="79" y="141.5">Vref</text>
<text x="94.3" y="166.1">A</text>
<text x="107.7" y="169.6">IC5-20</text>
<text x="79.5" y="174.3">IC5-12</text>
<text x="144.9" y="179">IC5-24</text>
<text x="147.7" y="174.3">IC5-18</text>
<text x="184.8" y="176.7">VCC</text>
</g>
<g font-size="2.1" fill="#a1006a">
<text x="231.9" y="65.1">VCC</text>
<text x="264.8" y="62.8">VCC</text>
<text x="195" y="80.4">IC5</text>
<text x="201.5" y="78.1">+5V</text>
<text x="202" y="82.7">IC5</text>
<text x="227.2" y="82.7">IC5</text>
<text x="236.6" y="80.4">IC5</text>
<text x="257.7" y="93.3">VCC</text>
<text x="248.1" y="96.9">VCC</text>
<text x="232.3" y="109.7">OI2</text>
<text x="206.7" y="118">IC5</text>
<text x="205.7" y="122.7">VCC</text>
<text x="250.7" y="125">+5V</text>
<text x="232.3" y="130.9">OI3</text>
<text x="271.9" y="127.4">+24V</text>
<text x="271.9" y="129.7">24G</text>
<text x="271.9" y="134.4">+5V</text>
<text x="271.9" y="132.1">Us</text>
<text x="201.3" y="140.3">VCC</text>
<text x="205.7" y="143.8">VCC</text>
<text x="206.7" y="139.1">IC5</text>
<text x="271.9" y="143.8">OI4</text>
<text x="250.7" y="146.1">+5V</text>
<text x="271.9" y="148.5">OI2</text>
<text x="271.9" y="146.1">OI3</text>
<text x="231.9" y="157.9">+5V</text>
<text x="34.1" y="163.8">+15V</text>
<text x="67.1" y="163.8">+15V</text>
<text x="197.3" y="167.3">IC5</text>
<text x="231.9" y="162.6">OI4</text>
<text x="34.4" y="184.9">-15V</text>
<text x="67.2" y="184.9">-15V</text>
</g>
</svg>
